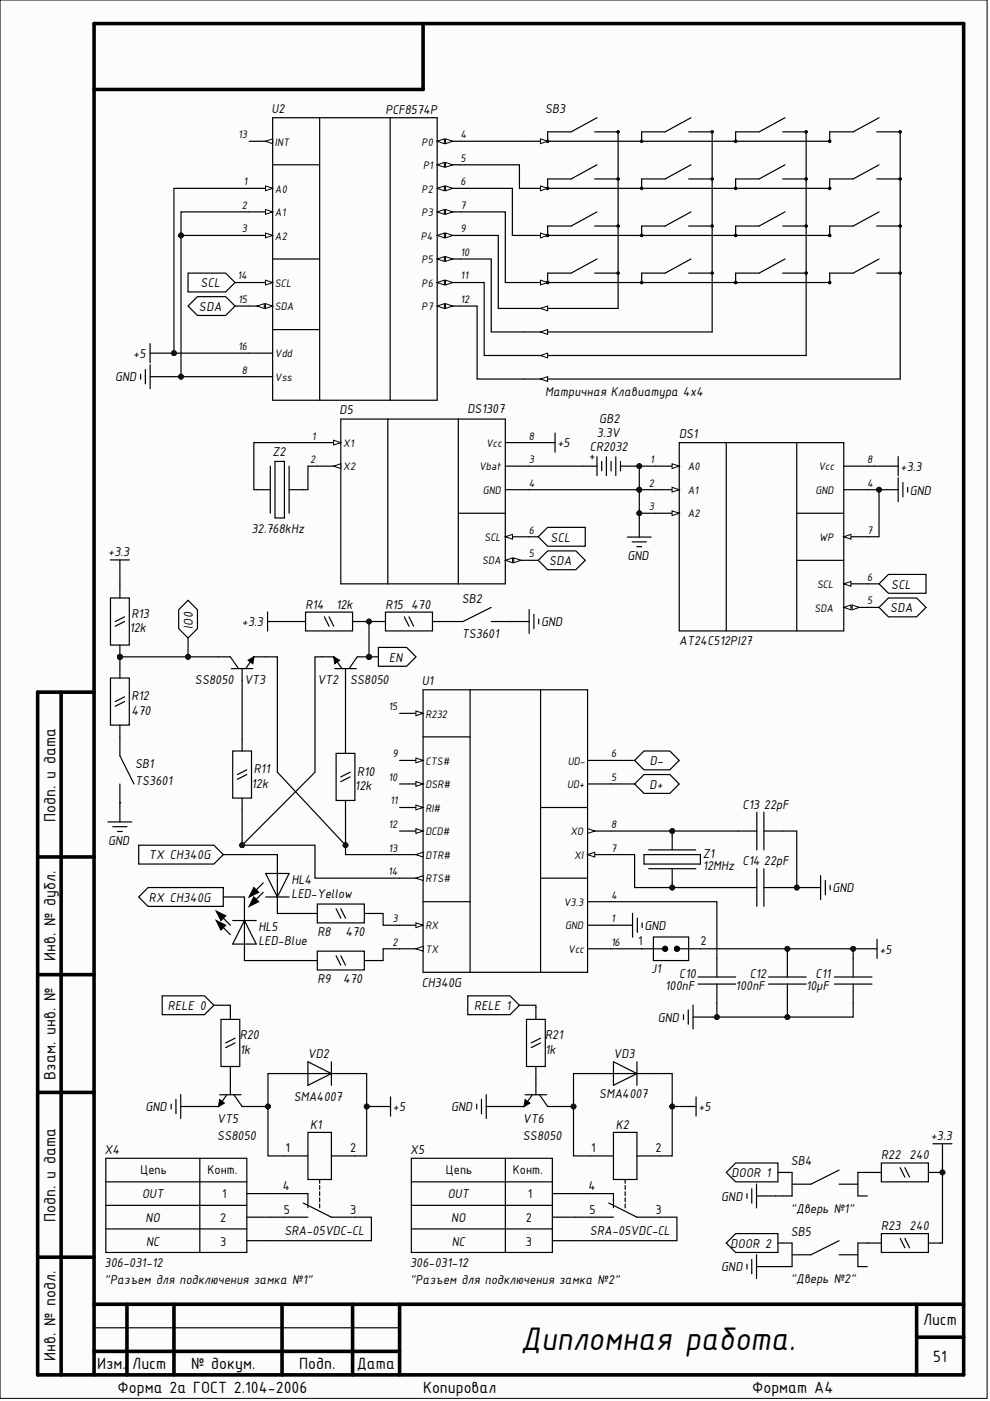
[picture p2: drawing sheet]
<svg xmlns="http://www.w3.org/2000/svg" width="210mm" height="297mm" viewBox="0 0 210 297" stroke-linecap="round" stroke-linejoin="round" font-family="sans-serif">
<path d="M0 0h209.3v296.5h-209.3z" fill-rule="evenodd" fill="#fcfcfc"/>
<path d="M0 0h209.3v296.5h-209.3z" fill="none" stroke="#000" stroke-width=".21"/>
<path d="M0 0h209.3v296.5h-209.3z" fill-rule="evenodd" fill="#fcfcfc"/>
<path d="M0 0h209.3v296.5h-209.3z" fill="none" stroke="#000" stroke-width=".21"/>
<g fill="none" stroke="#000" stroke-width=".76">
<path d="M89.7 5v14h-69.8M13 146.8v144.7M19.9 146.8h-11.9v144.7h196.3v-286.5h-184.4v286.5M8 181.7h11.9M8 206.6h11.9M8 231.6h11.9M8 266.5h11.9M19.9 276.5h184.4M26.9 276.5v15M36.9 276.5v15M59.8 276.5v15M74.8 276.5v15"/>
<path d="M84.7 276.5v15M194.3 276.5v15M19.9 286.5h64.8M194.3 283.5h10"/>
</g>
<path d="M124.6 196.2h5M124.6 191.2h5M124.6 181.2h5M124.6 201.2h5M19.9 281.5h64.8" fill="none" stroke="#000" stroke-width=".25"/>
<path d="M124.6 181.2l1.5-.5v1z" fill="#fbfbfb"/>
<path d="M124.6 181.2l1.5-.5v1z" fill="none" stroke="#000" stroke-width=".21"/>
<path d="M124.6 176.2h5" fill="none" stroke="#000" stroke-width=".25"/>
<path d="M124.6 175.7l1.5 .5-1.5 .5z" fill="#fbfbfb"/>
<path d="M124.6 175.7l1.5 .5-1.5 .5z" fill="none" stroke="#000" stroke-width=".21"/>
<path d="M89.7 146.2h34.9v60h-34.9zM99.7 146.2v60M114.6 146.2v60M124.6 166.2h5M124.6 161.2h5M84.7 201.2h5" fill="none" stroke="#000" stroke-width=".25"/>
<path d="M88.2 201.2l1.5-.5v1z" fill="#fbfbfb"/>
<path d="M88.2 201.2l1.5-.5v1z" fill="none" stroke="#000" stroke-width=".21"/>
<path d="M84.7 196.2h5" fill="none" stroke="#000" stroke-width=".25"/>
<path d="M88.2 195.7l1.5 .5-1.5 .5z" fill="#fbfbfb"/>
<path d="M88.2 195.7l1.5 .5-1.5 .5z" fill="none" stroke="#000" stroke-width=".21"/>
<path d="M84.7 186.2h5" fill="none" stroke="#000" stroke-width=".25"/>
<path d="M88.2 186.2l1.5-.5v1z" fill="#fbfbfb"/>
<path d="M88.2 186.2l1.5-.5v1z" fill="none" stroke="#000" stroke-width=".21"/>
<path d="M84.7 181.2h5" fill="none" stroke="#000" stroke-width=".25"/>
<path d="M88.2 181.2l1.5-.5v1z" fill="#fbfbfb"/>
<path d="M88.2 181.2l1.5-.5v1z" fill="none" stroke="#000" stroke-width=".21"/>
<path d="M84.7 176.2h5" fill="none" stroke="#000" stroke-width=".25"/>
<path d="M88.2 175.7l1.5 .5-1.5 .5z" fill="#fbfbfb"/>
<path d="M88.2 175.7l1.5 .5-1.5 .5z" fill="none" stroke="#000" stroke-width=".21"/>
<path d="M84.7 171.2h5" fill="none" stroke="#000" stroke-width=".25"/>
<path d="M88.2 170.7l1.5 .5-1.5 .5z" fill="#fbfbfb"/>
<path d="M88.2 170.7l1.5 .5-1.5 .5z" fill="none" stroke="#000" stroke-width=".21"/>
<path d="M84.7 166.2h5" fill="none" stroke="#000" stroke-width=".25"/>
<path d="M88.2 165.7l1.5 .5-1.5 .5z" fill="#fbfbfb"/>
<path d="M88.2 165.7l1.5 .5-1.5 .5z" fill="none" stroke="#000" stroke-width=".21"/>
<path d="M84.7 161.2h5" fill="none" stroke="#000" stroke-width=".25"/>
<path d="M88.2 160.7l1.5 .5-1.5 .5z" fill="#fbfbfb"/>
<path d="M88.2 160.7l1.5 .5-1.5 .5z" fill="none" stroke="#000" stroke-width=".21"/>
<path d="M84.7 151.2h5" fill="none" stroke="#000" stroke-width=".25"/>
<path d="M88.2 150.7l1.5 .5-1.5 .5z" fill="#fbfbfb"/>
<path d="M88.2 150.7l1.5 .5-1.5 .5z" fill="none" stroke="#000" stroke-width=".21"/>
<g fill="none" stroke="#000" stroke-width=".25">
<path d="M89.7 156.2h10M114.6 171.2h10M142.5 177.2v3M156.5 176.2h4M160.5 172.2v8M162 176.2h3.9M162 172.2v8M89.7 191.2h10M114.6 186.2h10M136.5 181.2h12v2h-12zM137.5 184.2h10M137.5 180.2h10"/>
<path d="M142.5 184.2v3M169.9 188.2h4.1M174 185.6v5.1M175 186.7v3M176 187.7v1M144.9 215.1v1M145.9 214.1v3.1M146.9 213.1v5.1M146.9 215.6h4.1M148 208.6h8M148 207.1h8M152 203.2v3.9"/>
<path d="M152 208.6v4M176.9 208.6h8M176.9 207.1h8M180.9 203.2v3.9M180.9 208.6v4"/>
</g>
<path d="M136.5 164.2h5.5l2 2-2 2h-5.5l-2-2z" fill-rule="evenodd" fill="#fefefe"/>
<path d="M136.5 164.2h5.5l2 2-2 2h-5.5l-2-2z" fill="none" stroke="#000" stroke-width=".25"/>
<path d="M136.5 159.2h5.5l2 2-2 2h-5.5l-2-2z" fill-rule="evenodd" fill="#fefefe"/>
<path d="M136.5 159.2h5.5l2 2-2 2h-5.5l-2-2zM130.1 196.2h4M134.1 193.6v5.1M135.1 194.6v3.1M136.1 195.7v1M186 199.1v4.1M180.9 201.2h5.1" fill="none" stroke="#000" stroke-width=".25"/>
<circle cx="180.9" cy="201.2" r=".51" fill="#0e0e0e"/>
<circle cx="180.9" cy="201.2" r=".51" fill="none" stroke="#0e0e0e" stroke-width=".21"/>
<g fill="none" stroke="#000" stroke-width=".25">
<path d="M64.8 193.7h2.5M67.3 191.7h9.9v4h-9.9zM71.3 192.7l1 2M72.3 192.7l1 2M77.2 193.7h2.5M156.5 188.2h4M160.5 184.2v8M162 188.2h3.9M162 184.2v8M64.8 203.7h2.5M67.3 201.7h9.9v4h-9.9zM71.3 202.7l1 1.9"/>
<path d="M72.3 202.7l1 1.9M77.2 203.7h2.5M163 208.6h7.9M163 207.1h7.9M166.9 203.2v3.9M166.9 208.6v4"/>
</g>
<path d="M29.4 179.2h16l1.9 2-1.9 2h-16z" fill-rule="evenodd" fill="#fefefe"/>
<path d="M29.4 179.2h16l1.9 2-1.9 2h-16z" fill="none" stroke="#000" stroke-width=".25"/>
<path d="M31.4 188.2h15.9v4h-15.9l-2-2z" fill-rule="evenodd" fill="#fefefe"/>
<g fill="none" stroke="#000" stroke-width=".25">
<path d="M49.3 159.2h4v10h-4zM51.3 156.7v2.5M71.3 159.7h3.9v10h-3.9zM73.3 157.2v2.5M51.3 169.2v2.5M52.3 164.2l-2 1M52.3 163.2l-2 1M73.3 169.7v2.5M74.3 164.7l-2 1M74.3 163.7l-2 1M31.4 188.2h15.9v4h-15.9l-2-2zM45.8 193.2l2 1-1 1z"/>
<path d="M45.8 195.2l2 1-1 1zM47.3 194.7l1.5 1.5M47.3 196.7l1.5 1.5M49.3 195.2h5M51.8 192.2v11M51.8 195.2l2.5 5h-5zM53.8 190.2l1 1-2 1zM53.8 188.2l1 1-2 1zM55.8 189.2l-1.5 1.5M55.8 187.2l-1.5 1.5M56.3 185.2h5l-2.5 5zM56.3 190.2h5"/>
<path d="M58.8 182.2v11"/>
</g>
<path d="M45.8 193.2l2 1-1 1zM45.8 195.2l2 1-1 1zM53.8 190.2l1 1-2 1zM53.8 188.2l1 1-2 1z" fill="#000"/>
<circle cx="78.2" cy="139.3" r=".51" fill="#0e0e0e"/>
<circle cx="78.2" cy="139.3" r=".51" fill="none" stroke="#0e0e0e" stroke-width=".21"/>
<path d="M75.7 139.3h2.5" fill="none" stroke="#000" stroke-width=".25"/>
<circle cx="78.2" cy="139.3" r=".51" fill="#0e0e0e"/>
<circle cx="78.2" cy="139.3" r=".51" fill="none" stroke="#0e0e0e" stroke-width=".21"/>
<path d="M46.3 139.3h2.5l1.8 2.5M56.3 139.3h-2.5l-1.7 2.5M68.3 139.3h2.5l1.7 2.5M75.7 139.3l-1.7 2.5M49.1 141.8h4.5M51.3 141.8v2.5M71 141.8h4.5M73.3 141.8v2.5" fill="none" stroke="#000" stroke-width=".25"/>
<path d="M52.6 140l1.3-.8-.3 1.5zM70.7 139.2l1.3 .8-1 .7z" fill="#000"/>
<path d="M52.6 140l1.3-.8-.3 1.5zM70.7 139.2l1.3 .8-1 .7z" fill="none" stroke="#000" stroke-width=".21"/>
<path d="M80.2 137.3h6l2 2-2 2h-6z" fill-rule="evenodd" fill="#fefefe"/>
<path d="M80.2 137.3h6l2 2-2 2h-6z" fill="none" stroke="#000" stroke-width=".25"/>
<path d="M39.9 127.3l2 2v4l-2 2-2-2v-4z" fill-rule="evenodd" fill="#fefefe"/>
<path d="M23.4 118.7h4M25.4 118.7v5.1M39.9 127.3l2 2v4l-2 2-2-2v-4z" fill="none" stroke="#000" stroke-width=".25"/>
<circle cx="25.4" cy="139.3" r=".51" fill="#0e0e0e"/>
<circle cx="25.4" cy="139.3" r=".51" fill="none" stroke="#0e0e0e" stroke-width=".21"/>
<path d="M25.4 136.8v2.5" fill="none" stroke="#000" stroke-width=".25"/>
<circle cx="25.4" cy="139.3" r=".51" fill="#0e0e0e"/>
<circle cx="25.4" cy="139.3" r=".51" fill="none" stroke="#0e0e0e" stroke-width=".21"/>
<g fill="none" stroke="#000" stroke-width=".25">
<path d="M23.4 126.8h4v10h-4zM25.4 124.3v2.5M26.4 131.8l-2 1M26.4 130.8l-2 1M56.7 129.7v4.1M56.7 131.8h5.1M62.3 131.8h2.5M64.8 129.8h10v4h-10zM68.8 130.8l1 2M69.8 130.8l1 2M74.8 131.8h2.4M79.2 131.8h2.5"/>
<path d="M81.7 129.8h10v4h-10zM85.7 130.8l1 2M86.7 130.8l1 2M104.2 128.8l-6 3h-6.5M104.2 131.8h8M112.2 129.2v5.1M113.2 130.3v3M114.2 131.3v1M23.4 143.8h4v9.9h-4zM25.4 141.3v2.5M25.4 153.7v6.5l3 6M26.4 147.7l-2 1"/>
<path d="M26.4 148.7l-2 1M22.9 174.3h5M23.9 175.3h3M24.9 176.3h1M25.4 166.2v8.1M138.5 198.7h7.5v5h-7.5zM46.8 216.1h4v10h-4zM48.8 213.6v2.5M136 201.2h5M143.5 201.2h5M46.6 232.1h4.5M48.1 232.1l-1.7 2.5h-2.5"/>
<path d="M48.8 226.1v2.5M48.8 229.6v2.5M49.6 232.1l1.7 2.5h2.5M49.8 220.1l-2 1M49.8 221.1l-2 1M22.4 245.6h29.9v19.9h-29.9zM22.4 250.6h29.9M22.4 255.6h29.9M42.4 245.6v19.9M52.3 253.1h5M52.3 258.1h5M60.3 245.1h5"/>
<path d="M60.3 253.1h5v3M60.3 258.1h5M64.3 255.1l6 3h5M65.3 240.1h5v10h-5zM67.8 250.1v.8M67.8 251.4v.8M67.8 252.7v.8M67.8 254v.8M67.8 255.3v.8M70.3 245.1h5M22.4 260.6h29.9M52.3 263.1h5"/>
</g>
<g fill="none" stroke="#000" stroke-width=".76">
<circle cx="141" cy="201.2" r=".25"/>
<circle cx="143.5" cy="201.2" r=".25"/>
</g>
<path d="M46.6 233.1l1 .8-1.3 .7z" fill="#000"/>
<path d="M46.6 233.1l1 .8-1.3 .7z" fill="none" stroke="#000" stroke-width=".21"/>
<path d="M34.4 211.1h9l2 2-2 2h-9z" fill-rule="evenodd" fill="#fefefe"/>
<path d="M34.4 211.1h9l2 2-2 2h-9zM36.3 234.1v1M37.3 233.1v3M38.3 232.1v5M38.3 234.6h4.1M77.7 234.6h5.1M82.8 232.6v4" fill="none" stroke="#000" stroke-width=".25"/>
<circle cx="77.7" cy="234.6" r=".51" fill="#0e0e0e"/>
<circle cx="77.7" cy="234.6" r=".51" fill="none" stroke="#0e0e0e" stroke-width=".21"/>
<g fill="none" stroke="#000" stroke-width=".25">
<path d="M111.6 216.1h4v10h-4zM113.6 213.6v2.5M62.3 227.6h11M65.3 225.1l5 2.5-5 2.5zM70.3 225.1v5M111.3 232.1h4.6M112.9 232.1l-1.8 2.5h-2.5M113.6 226.1v2.5M113.6 229.6v2.5M114.4 232.1l1.7 2.5h2.5M114.6 220.1l-2 1M114.6 221.1l-2 1"/>
<path d="M87.2 245.6h29.9v19.9h-29.9zM87.2 250.6h29.9M87.2 255.6h29.9M107.1 245.6v19.9M117.1 253.1h5M117.1 258.1h5M125.1 245.1h5M125.1 253.1h5v3M125.1 258.1h5M129.1 255.1l5.9 3h5M130.1 240.1h4.9v10h-4.9zM132.6 250.1v.8"/>
<path d="M132.6 251.4v.8M132.6 252.7v.8M132.6 254v.8M132.6 255.3v.8M135 245.1h5M87.2 260.6h29.9M117.1 263.1h5"/>
</g>
<path d="M111.3 233.1l1.1 .8-1.3 .7z" fill="#000"/>
<path d="M111.3 233.1l1.1 .8-1.3 .7z" fill="none" stroke="#000" stroke-width=".21"/>
<path d="M99.2 211.1h8.9l2 2-2 2h-8.9z" fill-rule="evenodd" fill="#fefefe"/>
<path d="M99.2 211.1h8.9l2 2-2 2h-8.9zM101.1 234.1v1M102.1 233.1v3M103.1 232.1v5M103.1 234.6h4M142.5 234.6h5.1M147.6 232.6v4" fill="none" stroke="#000" stroke-width=".25"/>
<circle cx="142.5" cy="234.6" r=".51" fill="#0e0e0e"/>
<circle cx="142.5" cy="234.6" r=".51" fill="none" stroke="#0e0e0e" stroke-width=".21"/>
<g fill="none" stroke="#000" stroke-width=".25">
<path d="M127.1 227.6h10.9M130.1 225.1l4.9 2.5-4.9 2.5zM135 225.1v5M158.4 268v1.1M159.4 267v3.1M160.4 268.5h4M160.4 266v5.1M165.9 263.5h2v5h-2M177.9 263.1l-6 2.9h-4M177.9 266h4M183.9 263.5h-2v5h2M184.4 263.5h2.5"/>
<path d="M186.9 261.6h9.9v3.9h-9.9zM190.9 262.6l.9 2M191.8 262.6l1.1 2M196.8 263.5h2.5"/>
</g>
<path d="M156 261.6h8.9v3.9h-8.9l-2-2z" fill-rule="evenodd" fill="#fefefe"/>
<g fill="none" stroke="#000" stroke-width=".25">
<path d="M158.4 253.1v1M159.4 252v3.1M160.4 253.6h4M160.4 251v5.1M165.9 248.6h2v5h-2M177.9 248.1l-6 3h-4M177.9 251.1h4M183.9 248.6h-2v5h2M184.4 248.6h2.5M186.9 246.6h9.9v4h-9.9zM190.9 247.6l.9 2M191.8 247.6l1.1 2"/>
<path d="M196.8 248.6h2.5M197.8 242.5h4M199.8 242.5v5.1M156 261.6h8.9v3.9h-8.9l-2-2z"/>
</g>
<path d="M156 246.6h8.9v4h-8.9l-2-2z" fill-rule="evenodd" fill="#fefefe"/>
<g fill="none" stroke="#000" stroke-width=".25">
<path d="M126.1 28h5v37.4h-15M126.1 37.9h5M126.6 25l-5.5 3h-5v2M126.6 34.9l-5.5 3h-5v2h59.8v-2h5l5.5-3M146 28h5v42.4h-34.9M146 37.9h5M146.5 25l-5.5 3h-5v2M146.5 34.9l-5.5 3h-5v2M165.9 28h5v47.4h-54.8M165.9 37.9h5M166.4 25l-5.4 3h-5v2M166.4 34.9l-5.4 3h-5v2"/>
<path d="M185.9 28h5v52.4h-74.8M185.9 37.9h5M186.4 25l-5.5 3h-5v2h-64.8M126.1 47.9h5M126.1 57.9h5M126.6 44.9l-5.5 3h-5v2h59.8v-2h5l5.5-3M126.6 54.9l-5.5 3h-5v2h59.8v-2h5l5.5-3M146 47.9h5M146 57.9h5M146.5 44.9l-5.5 3h-5v2M146.5 54.9l-5.5 3h-5v2M165.9 47.9h5"/>
<path d="M165.9 57.9h5M166.4 44.9l-5.4 3h-5v2M166.4 54.9l-5.4 3h-5v2M185.9 47.9h5M185.9 57.9h5M156 246.6h8.9v4h-8.9l-2-2z"/>
<circle cx="116.1" cy="39.9" r=".25"/>
<circle cx="116.1" cy="30" r=".25"/>
<circle cx="131.1" cy="37.9" r=".25"/>
<circle cx="131.1" cy="28" r=".25"/>
<circle cx="136" cy="39.9" r=".25"/>
<circle cx="136" cy="30" r=".25"/>
<circle cx="151" cy="37.9" r=".25"/>
<circle cx="151" cy="28" r=".25"/>
<circle cx="156" cy="39.9" r=".25"/>
<circle cx="156" cy="30" r=".25"/>
<circle cx="170.9" cy="37.9" r=".25"/>
<circle cx="170.9" cy="28" r=".25"/>
<circle cx="175.9" cy="30" r=".25"/>
<circle cx="175.9" cy="39.9" r=".25"/>
<circle cx="190.9" cy="37.9" r=".25"/>
<circle cx="190.9" cy="28" r=".25"/>
<circle cx="116.1" cy="49.9" r=".25"/>
<circle cx="116.1" cy="59.9" r=".25"/>
<circle cx="131.1" cy="47.9" r=".25"/>
<circle cx="131.1" cy="57.9" r=".25"/>
<circle cx="136" cy="49.9" r=".25"/>
<circle cx="136" cy="59.9" r=".25"/>
<circle cx="151" cy="57.9" r=".25"/>
<circle cx="151" cy="47.9" r=".25"/>
<circle cx="156" cy="49.9" r=".25"/>
<circle cx="156" cy="59.9" r=".25"/>
<circle cx="170.9" cy="47.9" r=".25"/>
<circle cx="170.9" cy="57.9" r=".25"/>
<circle cx="175.9" cy="49.9" r=".25"/>
<circle cx="175.9" cy="59.9" r=".25"/>
<circle cx="190.9" cy="57.9" r=".25"/>
<circle cx="190.9" cy="47.9" r=".25"/>
</g>
<g fill="#000">
<circle cx="116.1" cy="39.9" r=".25"/>
<circle cx="116.1" cy="30" r=".25"/>
<circle cx="131.1" cy="37.9" r=".25"/>
<circle cx="131.1" cy="28" r=".25"/>
<circle cx="136" cy="39.9" r=".25"/>
<circle cx="136" cy="30" r=".25"/>
<circle cx="151" cy="37.9" r=".25"/>
<circle cx="151" cy="28" r=".25"/>
<circle cx="156" cy="39.9" r=".25"/>
<circle cx="156" cy="30" r=".25"/>
<circle cx="170.9" cy="37.9" r=".25"/>
<circle cx="170.9" cy="28" r=".25"/>
<circle cx="175.9" cy="30" r=".25"/>
<circle cx="175.9" cy="39.9" r=".25"/>
<circle cx="190.9" cy="37.9" r=".25"/>
<circle cx="190.9" cy="28" r=".25"/>
<circle cx="116.1" cy="49.9" r=".25"/>
<circle cx="116.1" cy="59.9" r=".25"/>
<circle cx="131.1" cy="47.9" r=".25"/>
<circle cx="131.1" cy="57.9" r=".25"/>
<circle cx="136" cy="49.9" r=".25"/>
<circle cx="136" cy="59.9" r=".25"/>
<circle cx="151" cy="57.9" r=".25"/>
<circle cx="151" cy="47.9" r=".25"/>
<circle cx="156" cy="49.9" r=".25"/>
<circle cx="156" cy="59.9" r=".25"/>
<circle cx="170.9" cy="47.9" r=".25"/>
<circle cx="170.9" cy="57.9" r=".25"/>
<circle cx="175.9" cy="49.9" r=".25"/>
<circle cx="175.9" cy="59.9" r=".25"/>
<circle cx="190.9" cy="57.9" r=".25"/>
<circle cx="190.9" cy="47.9" r=".25"/>
</g>
<path d="M114.6 29.4l1.5 .6-1.5 .5z" fill="#fbfbfb"/>
<path d="M114.6 29.4l1.5 .6-1.5 .5z" fill="none" stroke="#000" stroke-width=".21"/>
<path d="M111.1 39.9h5" fill="none" stroke="#000" stroke-width=".25"/>
<path d="M114.6 39.4l1.5 .5-1.5 .5z" fill="#fbfbfb"/>
<path d="M114.6 39.4l1.5 .5-1.5 .5z" fill="none" stroke="#000" stroke-width=".21"/>
<path d="M111.1 49.9h5" fill="none" stroke="#000" stroke-width=".25"/>
<path d="M114.6 49.4l1.5 .5-1.5 .5z" fill="#fbfbfb"/>
<path d="M114.6 49.4l1.5 .5-1.5 .5z" fill="none" stroke="#000" stroke-width=".21"/>
<path d="M111.1 59.9h5" fill="none" stroke="#000" stroke-width=".25"/>
<path d="M114.6 59.4l1.5 .5-1.5 .5z" fill="#fbfbfb"/>
<path d="M114.6 59.4l1.5 .5-1.5 .5z" fill="none" stroke="#000" stroke-width=".21"/>
<path d="M111.1 65.4h5" fill="none" stroke="#000" stroke-width=".25"/>
<path d="M114.6 65.4l1.5-.5v1z" fill="#fbfbfb"/>
<path d="M114.6 65.4l1.5-.5v1z" fill="none" stroke="#000" stroke-width=".21"/>
<path d="M111.1 70.4h5" fill="none" stroke="#000" stroke-width=".25"/>
<path d="M114.6 70.4l1.5-.5v1z" fill="#fbfbfb"/>
<path d="M114.6 70.4l1.5-.5v1z" fill="none" stroke="#000" stroke-width=".21"/>
<path d="M111.1 75.4h5" fill="none" stroke="#000" stroke-width=".25"/>
<path d="M114.6 75.4l1.5-.5v1z" fill="#fbfbfb"/>
<path d="M114.6 75.4l1.5-.5v1z" fill="none" stroke="#000" stroke-width=".21"/>
<path d="M111.1 80.4h5" fill="none" stroke="#000" stroke-width=".25"/>
<path d="M114.6 80.4l1.5-.5v1z" fill="#fbfbfb"/>
<path d="M114.6 80.4l1.5-.5v1z" fill="none" stroke="#000" stroke-width=".21"/>
<path d="M39.9 57.9h7.9l2 2-2 2h-7.9z" fill-rule="evenodd" fill="#fefefe"/>
<path d="M39.9 57.9h7.9l2 2-2 2h-7.9z" fill="none" stroke="#000" stroke-width=".25"/>
<path d="M41.9 62.9h5.9l2 2-2 2h-5.9l-2-2z" fill-rule="evenodd" fill="#fefefe"/>
<path d="M29.8 79.4v1M30.8 78.3v3.1M31.8 72.8v4.1M31.8 74.9h5.1M31.8 77.3v5.1M31.8 79.9h4.1M41.9 62.9h5.9l2 2-2 2h-5.9l-2-2z" fill="none" stroke="#000" stroke-width=".25"/>
<circle cx="36.9" cy="74.9" r=".51" fill="#0e0e0e"/>
<circle cx="36.9" cy="74.9" r=".51" fill="none" stroke="#0e0e0e" stroke-width=".21"/>
<path d="M52.8 30h5" fill="none" stroke="#000" stroke-width=".25"/>
<path d="M56.3 30l1.5-.6v1.1z" fill="#fbfbfb"/>
<path d="M56.3 30l1.5-.6v1.1z" fill="none" stroke="#000" stroke-width=".21"/>
<path d="M52.8 39.9h5" fill="none" stroke="#000" stroke-width=".25"/>
<path d="M56.3 39.4l1.5 .5-1.5 .5z" fill="#fbfbfb"/>
<path d="M56.3 39.4l1.5 .5-1.5 .5z" fill="none" stroke="#000" stroke-width=".21"/>
<path d="M52.8 44.9h5" fill="none" stroke="#000" stroke-width=".25"/>
<path d="M56.3 44.4l1.5 .5-1.5 .5z" fill="#fbfbfb"/>
<path d="M56.3 44.4l1.5 .5-1.5 .5z" fill="none" stroke="#000" stroke-width=".21"/>
<path d="M52.8 49.9h5" fill="none" stroke="#000" stroke-width=".25"/>
<path d="M56.3 49.4l1.5 .5-1.5 .5z" fill="#fbfbfb"/>
<path d="M56.3 49.4l1.5 .5-1.5 .5z" fill="none" stroke="#000" stroke-width=".21"/>
<path d="M52.8 59.9h5" fill="none" stroke="#000" stroke-width=".25"/>
<path d="M56.3 59.4l1.5 .5-1.5 .5z" fill="#fbfbfb"/>
<path d="M56.3 59.4l1.5 .5-1.5 .5z" fill="none" stroke="#000" stroke-width=".21"/>
<path d="M52.8 64.9h5" fill="none" stroke="#000" stroke-width=".25"/>
<path d="M56.3 64.4l1.5 .5-1.5 .5z" fill="#fbfbfb"/>
<path d="M56.3 64.4l1.5 .5-1.5 .5z" fill="none" stroke="#000" stroke-width=".21"/>
<path d="M54.5 64.9l1.5-.5v1z" fill="#fbfbfb"/>
<path d="M54.5 64.9l1.5-.5v1z" fill="none" stroke="#000" stroke-width=".21"/>
<path d="M57.8 25h34.9v59.9h-34.9zM57.8 34.9h10M67.8 25v59.9M82.7 25v59.9M92.7 30h5M57.8 54.9h10M52.8 74.9h5M52.8 79.9h5M57.8 69.9h10" fill="none" stroke="#000" stroke-width=".25"/>
<path d="M92.7 30l1.5-.6v1.1z" fill="#fbfbfb"/>
<path d="M92.7 30l1.5-.6v1.1z" fill="none" stroke="#000" stroke-width=".21"/>
<path d="M94.5 29.4l1.5 .6-1.5 .5z" fill="#fbfbfb"/>
<path d="M94.5 29.4l1.5 .6-1.5 .5z" fill="none" stroke="#000" stroke-width=".21"/>
<path d="M92.7 39.9h5" fill="none" stroke="#000" stroke-width=".25"/>
<path d="M92.7 39.9l1.5-.5v1z" fill="#fbfbfb"/>
<path d="M92.7 39.9l1.5-.5v1z" fill="none" stroke="#000" stroke-width=".21"/>
<path d="M94.5 39.4l1.5 .5-1.5 .5z" fill="#fbfbfb"/>
<path d="M94.5 39.4l1.5 .5-1.5 .5z" fill="none" stroke="#000" stroke-width=".21"/>
<path d="M92.7 44.9h5" fill="none" stroke="#000" stroke-width=".25"/>
<path d="M92.7 44.9l1.5-.5v1z" fill="#fbfbfb"/>
<path d="M92.7 44.9l1.5-.5v1z" fill="none" stroke="#000" stroke-width=".21"/>
<path d="M94.5 44.4l1.5 .5-1.5 .5z" fill="#fbfbfb"/>
<path d="M94.5 44.4l1.5 .5-1.5 .5z" fill="none" stroke="#000" stroke-width=".21"/>
<path d="M92.7 49.9h5" fill="none" stroke="#000" stroke-width=".25"/>
<path d="M92.7 49.9l1.5-.5v1z" fill="#fbfbfb"/>
<path d="M92.7 49.9l1.5-.5v1z" fill="none" stroke="#000" stroke-width=".21"/>
<path d="M94.5 49.4l1.5 .5-1.5 .5z" fill="#fbfbfb"/>
<path d="M94.5 49.4l1.5 .5-1.5 .5z" fill="none" stroke="#000" stroke-width=".21"/>
<path d="M92.7 54.9h5" fill="none" stroke="#000" stroke-width=".25"/>
<path d="M92.7 54.9l1.5-.5v1z" fill="#fbfbfb"/>
<path d="M92.7 54.9l1.5-.5v1z" fill="none" stroke="#000" stroke-width=".21"/>
<path d="M94.5 54.4l1.5 .5-1.5 .5z" fill="#fbfbfb"/>
<path d="M94.5 54.4l1.5 .5-1.5 .5z" fill="none" stroke="#000" stroke-width=".21"/>
<path d="M92.7 59.9h5" fill="none" stroke="#000" stroke-width=".25"/>
<path d="M92.7 59.9l1.5-.5v1z" fill="#fbfbfb"/>
<path d="M92.7 59.9l1.5-.5v1z" fill="none" stroke="#000" stroke-width=".21"/>
<path d="M94.5 59.4l1.5 .5-1.5 .5z" fill="#fbfbfb"/>
<path d="M94.5 59.4l1.5 .5-1.5 .5z" fill="none" stroke="#000" stroke-width=".21"/>
<path d="M92.7 64.9h5" fill="none" stroke="#000" stroke-width=".25"/>
<path d="M92.7 64.9l1.5-.5v1z" fill="#fbfbfb"/>
<path d="M92.7 64.9l1.5-.5v1z" fill="none" stroke="#000" stroke-width=".21"/>
<path d="M94.5 64.4l1.5 .5-1.5 .5z" fill="#fbfbfb"/>
<path d="M94.5 64.4l1.5 .5-1.5 .5z" fill="none" stroke="#000" stroke-width=".21"/>
<path d="M92.7 34.9h5" fill="none" stroke="#000" stroke-width=".25"/>
<path d="M92.7 34.9l1.5-.5v1.1z" fill="#fbfbfb"/>
<path d="M92.7 34.9l1.5-.5v1.1z" fill="none" stroke="#000" stroke-width=".21"/>
<path d="M94.5 34.4l1.5 .5-1.5 .6z" fill="#fbfbfb"/>
<path d="M94.5 34.4l1.5 .5-1.5 .6z" fill="none" stroke="#000" stroke-width=".21"/>
<path d="M57.3 98.8v10M58.3 97.8h2v12h-2zM61.3 98.8v10M107.1 93.8h5M107.1 98.8h5M54.3 103.8h3M61.3 103.8h3M107.1 103.8h5M107.1 113.8h5" fill="none" stroke="#000" stroke-width=".25"/>
<path d="M107.1 113.8l1.6-.5v1z" fill="#fbfbfb"/>
<path d="M107.1 113.8l1.6-.5v1z" fill="none" stroke="#000" stroke-width=".21"/>
<path d="M107.1 118.8h5" fill="none" stroke="#000" stroke-width=".25"/>
<path d="M107.1 118.8l1.6-.5v1z" fill="#fbfbfb"/>
<path d="M107.1 118.8l1.6-.5v1z" fill="none" stroke="#000" stroke-width=".21"/>
<path d="M108.9 118.3l1.5 .5-1.5 .5z" fill="#fbfbfb"/>
<path d="M108.9 118.3l1.5 .5-1.5 .5z" fill="none" stroke="#000" stroke-width=".21"/>
<path d="M67.3 93.8h5M72.3 88.9h34.8v34.9h-34.8zM82.2 88.9v34.9M97.2 88.9v34.9" fill="none" stroke="#000" stroke-width=".25"/>
<path d="M70.7 93.3l1.6 .5-1.6 .5z" fill="#fbfbfb"/>
<path d="M70.7 93.3l1.6 .5-1.6 .5z" fill="none" stroke="#000" stroke-width=".21"/>
<path d="M67.3 98.8h5" fill="none" stroke="#000" stroke-width=".25"/>
<path d="M70.7 98.8l1.6-.5v1z" fill="#fbfbfb"/>
<path d="M70.7 98.8l1.6-.5v1z" fill="none" stroke="#000" stroke-width=".21"/>
<g fill="none" stroke="#000" stroke-width=".25">
<path d="M123.6 98.8h3M126.6 96.8v4M127.6 97.8v2M128.6 96.8v4M129.6 97.8v2M130.6 96.8v4M131.6 97.8v2M131.6 98.8h2.9M178.9 98.8h5M97.2 108.8h9.9M133 113.9h5.1M134 114.9h3.1"/>
<path d="M135 115.9h1.1M135.5 109.8v4.1M178.9 103.8h5M178.9 113.8h5"/>
</g>
<path d="M178.9 113.8l1.5-.5v1z" fill="#fbfbfb"/>
<path d="M178.9 113.8l1.5-.5v1z" fill="none" stroke="#000" stroke-width=".21"/>
<path d="M178.9 123.8h5" fill="none" stroke="#000" stroke-width=".25"/>
<path d="M178.9 123.8l1.5-.5v1z" fill="#fbfbfb"/>
<path d="M178.9 123.8l1.5-.5v1z" fill="none" stroke="#000" stroke-width=".21"/>
<path d="M178.9 128.8h5" fill="none" stroke="#000" stroke-width=".25"/>
<path d="M178.9 128.8l1.5-.5v1z" fill="#fbfbfb"/>
<path d="M178.9 128.8l1.5-.5v1z" fill="none" stroke="#000" stroke-width=".21"/>
<path d="M180.7 128.3l1.5 .5-1.5 .5z" fill="#fbfbfb"/>
<path d="M180.7 128.3l1.5 .5-1.5 .5z" fill="none" stroke="#000" stroke-width=".21"/>
<path d="M139 98.8h5" fill="none" stroke="#000" stroke-width=".25"/>
<path d="M142.5 98.3l1.5 .5-1.5 .5z" fill="#fbfbfb"/>
<path d="M142.5 98.3l1.5 .5-1.5 .5z" fill="none" stroke="#000" stroke-width=".21"/>
<path d="M139 103.8h5" fill="none" stroke="#000" stroke-width=".25"/>
<path d="M142.5 103.3l1.5 .5-1.5 .5z" fill="#fbfbfb"/>
<path d="M142.5 103.3l1.5 .5-1.5 .5z" fill="none" stroke="#000" stroke-width=".21"/>
<path d="M139 108.8h5" fill="none" stroke="#000" stroke-width=".25"/>
<path d="M142.5 108.3l1.5 .5-1.5 .5z" fill="#fbfbfb"/>
<path d="M142.5 108.3l1.5 .5-1.5 .5z" fill="none" stroke="#000" stroke-width=".21"/>
<path d="M144 93.8h34.9v40h-34.9zM154 93.8v40M168.9 93.8v40M185.4 98.8h5M190.4 96.8v4.1M168.9 108.8h10M168.9 118.8h10M186.4 103.8h4M190.4 101.3v5.1M191.4 102.3v3.1M192.5 103.3v1" fill="none" stroke="#000" stroke-width=".25"/>
<path d="M116.1 111.8h8v4h-8l-2-2z" fill-rule="evenodd" fill="#fefefe"/>
<path d="M116.1 111.8h8v4h-8l-2-2z" fill="none" stroke="#000" stroke-width=".25"/>
<path d="M116.1 116.8h6l2 2-2 2h-6l-2-2z" fill-rule="evenodd" fill="#fefefe"/>
<path d="M116.1 116.8h6l2 2-2 2h-6l-2-2z" fill="none" stroke="#000" stroke-width=".25"/>
<path d="M188.4 121.8h7.9v4h-7.9l-2-2z" fill-rule="evenodd" fill="#fefefe"/>
<path d="M188.4 121.8h7.9v4h-7.9l-2-2z" fill="none" stroke="#000" stroke-width=".25"/>
<path d="M188.4 126.8h5.9l2 2-2 2h-5.9l-2-2z" fill-rule="evenodd" fill="#fefefe"/>
<path d="M112.1 93.8h5.6M117.7 91.8v4.1M25.4 139.3h20.9M188.4 126.8h5.9l2 2-2 2h-5.9l-2-2z" fill="none" stroke="#000" stroke-width=".25"/>
<circle cx="39.9" cy="139.3" r=".51" fill="#0e0e0e"/>
<circle cx="39.9" cy="139.3" r=".51" fill="none" stroke="#0e0e0e" stroke-width=".21"/>
<circle cx="25.4" cy="139.3" r=".51" fill="#0e0e0e"/>
<circle cx="25.4" cy="139.3" r=".51" fill="none" stroke="#0e0e0e" stroke-width=".21"/>
<path d="M35.9 79.9h16.9" fill="none" stroke="#000" stroke-width=".25"/>
<circle cx="38.4" cy="79.9" r=".51" fill="#0e0e0e"/>
<circle cx="38.4" cy="79.9" r=".51" fill="none" stroke="#0e0e0e" stroke-width=".21"/>
<path d="M52.8 39.9h-15.9v35h15.9" fill="none" stroke="#000" stroke-width=".25"/>
<circle cx="36.9" cy="74.9" r=".51" fill="#0e0e0e"/>
<circle cx="36.9" cy="74.9" r=".51" fill="none" stroke="#0e0e0e" stroke-width=".21"/>
<path d="M52.8 44.9h-14.4v5h14.4" fill="none" stroke="#000" stroke-width=".25"/>
<circle cx="38.4" cy="49.9" r=".51" fill="#0e0e0e"/>
<circle cx="38.4" cy="49.9" r=".51" fill="none" stroke="#0e0e0e" stroke-width=".21"/>
<path d="M49.8 59.9h3M49.8 64.9h3M51.3 179.2h15.5v7h17.9M47.3 190.2h4.5v2M47.3 181.2h11.5v1M45.4 213.1h3.4v.5M42.4 234.6h1.5" fill="none" stroke="#000" stroke-width=".25"/>
<circle cx="51.3" cy="179.2" r=".51" fill="#0e0e0e"/>
<circle cx="51.3" cy="179.2" r=".51" fill="none" stroke="#0e0e0e" stroke-width=".21"/>
<path d="M68.3 139.3h-1.5v24.4l-15.5 15.5v-7.5" fill="none" stroke="#000" stroke-width=".25"/>
<circle cx="51.3" cy="179.2" r=".51" fill="#0e0e0e"/>
<circle cx="51.3" cy="179.2" r=".51" fill="none" stroke="#0e0e0e" stroke-width=".21"/>
<path d="M67.3 93.8h-13.5v10h.5M51.8 203.2v.5h13M62.3 227.6h-5.5v7h-3" fill="none" stroke="#000" stroke-width=".25"/>
<circle cx="56.8" cy="234.6" r=".51" fill="#0e0e0e"/>
<circle cx="56.8" cy="234.6" r=".51" fill="none" stroke="#0e0e0e" stroke-width=".21"/>
<path d="M56.3 139.3h2.5v24.4l14.5 15.5v-7" fill="none" stroke="#000" stroke-width=".25"/>
<circle cx="73.3" cy="179.2" r=".51" fill="#0e0e0e"/>
<circle cx="73.3" cy="179.2" r=".51" fill="none" stroke="#0e0e0e" stroke-width=".21"/>
<path d="M56.8 234.6v10.5h3.5" fill="none" stroke="#000" stroke-width=".25"/>
<circle cx="56.8" cy="234.6" r=".51" fill="#0e0e0e"/>
<circle cx="56.8" cy="234.6" r=".51" fill="none" stroke="#0e0e0e" stroke-width=".21"/>
<path d="M67.3 98.8h-2v5h-1M61.8 131.8h.5M58.8 193.2v.5h6M73.3 227.6h4.4v17.5h-2.4M57.3 258.1h3M57.3 253.1h3M75.3 258.1h3.4v5h-21.4" fill="none" stroke="#000" stroke-width=".25"/>
<circle cx="77.7" cy="234.6" r=".51" fill="#0e0e0e"/>
<circle cx="77.7" cy="234.6" r=".51" fill="none" stroke="#0e0e0e" stroke-width=".21"/>
<path d="M73.3 179.2v2h11.4" fill="none" stroke="#000" stroke-width=".25"/>
<circle cx="73.3" cy="179.2" r=".51" fill="#0e0e0e"/>
<circle cx="73.3" cy="179.2" r=".51" fill="none" stroke="#0e0e0e" stroke-width=".21"/>
<path d="M77.2 131.8h2" fill="none" stroke="#000" stroke-width=".25"/>
<circle cx="78.2" cy="131.8" r=".51" fill="#0e0e0e"/>
<circle cx="78.2" cy="131.8" r=".51" fill="none" stroke="#0e0e0e" stroke-width=".21"/>
<path d="M78.2 131.8v7.5" fill="none" stroke="#000" stroke-width=".25"/>
<circle cx="78.2" cy="139.3" r=".51" fill="#0e0e0e"/>
<circle cx="78.2" cy="139.3" r=".51" fill="none" stroke="#0e0e0e" stroke-width=".21"/>
<circle cx="78.2" cy="131.8" r=".51" fill="#0e0e0e"/>
<circle cx="78.2" cy="131.8" r=".51" fill="none" stroke="#0e0e0e" stroke-width=".21"/>
<path d="M78.2 139.3h2" fill="none" stroke="#000" stroke-width=".25"/>
<circle cx="78.2" cy="139.3" r=".51" fill="#0e0e0e"/>
<circle cx="78.2" cy="139.3" r=".51" fill="none" stroke="#0e0e0e" stroke-width=".21"/>
<g fill="none" stroke="#000" stroke-width=".25">
<path d="M97.7 39.9h10.9v10h2.5M97.7 34.9h12.4v5h1M97.7 30h13.4M97.7 59.9h5v15.5h8.4M97.7 54.9h6.5v15.5h6.9M97.7 49.9h7.9v15.5h5.5M97.7 44.9h9.4v15h4M97.7 64.9h3.5v15.5h9.9M112.1 118.8h2M112.1 113.8h2M112.1 103.8h26.9M108.1 131.8h.1"/>
<path d="M79.7 193.7h1.5v2.5h3.5M84.7 201.2h-3.5v2.5h-1.5M110.1 213.1h3.5v.5M107.1 234.6h1.5"/>
</g>
<circle cx="135.5" cy="103.8" r=".51" fill="#0e0e0e"/>
<circle cx="135.5" cy="103.8" r=".51" fill="none" stroke="#0e0e0e" stroke-width=".21"/>
<path d="M112.1 98.8h11.5M127.1 227.6h-5.5v7h-3" fill="none" stroke="#000" stroke-width=".25"/>
<circle cx="121.6" cy="234.6" r=".51" fill="#0e0e0e"/>
<circle cx="121.6" cy="234.6" r=".51" fill="none" stroke="#0e0e0e" stroke-width=".21"/>
<path d="M121.6 234.6v10.5h3.5" fill="none" stroke="#000" stroke-width=".25"/>
<circle cx="121.6" cy="234.6" r=".51" fill="#0e0e0e"/>
<circle cx="121.6" cy="234.6" r=".51" fill="none" stroke="#0e0e0e" stroke-width=".21"/>
<path d="M129.6 196.2h.5M129.6 191.2h22.4v12M129.6 181.2h4.9v7h22M129.6 201.2h6.4M122.1 258.1h3M122.1 253.1h3M140 258.1h3.5v5h-21.4" fill="none" stroke="#000" stroke-width=".25"/>
<circle cx="142.5" cy="188.2" r=".51" fill="#0e0e0e"/>
<circle cx="142.5" cy="188.2" r=".51" fill="none" stroke="#0e0e0e" stroke-width=".21"/>
<path d="M129.6 176.2h26.9" fill="none" stroke="#000" stroke-width=".25"/>
<circle cx="142.5" cy="176.2" r=".51" fill="#0e0e0e"/>
<circle cx="142.5" cy="176.2" r=".51" fill="none" stroke="#0e0e0e" stroke-width=".21"/>
<path d="M134.5 98.8h4.5M129.6 166.2h4.9M129.6 161.2h4.9" fill="none" stroke="#000" stroke-width=".25"/>
<circle cx="135.5" cy="98.8" r=".51" fill="#0e0e0e"/>
<circle cx="135.5" cy="98.8" r=".51" fill="none" stroke="#0e0e0e" stroke-width=".21"/>
<path d="M139 108.8h-3.5v1" fill="none" stroke="#000" stroke-width=".25"/>
<circle cx="135.5" cy="108.8" r=".51" fill="#0e0e0e"/>
<circle cx="135.5" cy="108.8" r=".51" fill="none" stroke="#0e0e0e" stroke-width=".21"/>
<path d="M138 227.6h4.5v17.5h-2.5" fill="none" stroke="#000" stroke-width=".25"/>
<circle cx="142.5" cy="234.6" r=".51" fill="#0e0e0e"/>
<circle cx="142.5" cy="234.6" r=".51" fill="none" stroke="#0e0e0e" stroke-width=".21"/>
<path d="M148.5 201.2h32.4v2" fill="none" stroke="#000" stroke-width=".25"/>
<circle cx="166.9" cy="201.2" r=".51" fill="#0e0e0e"/>
<circle cx="166.9" cy="201.2" r=".51" fill="none" stroke="#0e0e0e" stroke-width=".21"/>
<circle cx="180.9" cy="201.2" r=".51" fill="#0e0e0e"/>
<circle cx="180.9" cy="201.2" r=".51" fill="none" stroke="#0e0e0e" stroke-width=".21"/>
<path d="M152 212.6v3h-1" fill="none" stroke="#000" stroke-width=".25"/>
<circle cx="152" cy="215.6" r=".51" fill="#0e0e0e"/>
<circle cx="152" cy="215.6" r=".51" fill="none" stroke="#0e0e0e" stroke-width=".21"/>
<path d="M180.9 212.6v3h-28.9" fill="none" stroke="#000" stroke-width=".25"/>
<circle cx="166.9" cy="215.6" r=".51" fill="#0e0e0e"/>
<circle cx="166.9" cy="215.6" r=".51" fill="none" stroke="#0e0e0e" stroke-width=".21"/>
<circle cx="152" cy="215.6" r=".51" fill="#0e0e0e"/>
<circle cx="152" cy="215.6" r=".51" fill="none" stroke="#0e0e0e" stroke-width=".21"/>
<path d="M165.9 188.2h3M164.4 253.6h1.5M164.9 248.6h1M164.4 268.5h1.5M164.9 263.5h1" fill="none" stroke="#000" stroke-width=".25"/>
<circle cx="168.9" cy="188.2" r=".51" fill="#0e0e0e"/>
<circle cx="168.9" cy="188.2" r=".51" fill="none" stroke="#0e0e0e" stroke-width=".21"/>
<path d="M165.9 176.2h3v12h1" fill="none" stroke="#000" stroke-width=".25"/>
<circle cx="168.9" cy="188.2" r=".51" fill="#0e0e0e"/>
<circle cx="168.9" cy="188.2" r=".51" fill="none" stroke="#0e0e0e" stroke-width=".21"/>
<path d="M186.4 103.8v10h-2.5M183.9 128.8h2.5M183.9 123.8h2.5M183.9 248.6h.5M183.9 263.5h.5" fill="none" stroke="#000" stroke-width=".25"/>
<circle cx="186.4" cy="103.8" r=".51" fill="#0e0e0e"/>
<circle cx="186.4" cy="103.8" r=".51" fill="none" stroke="#0e0e0e" stroke-width=".21"/>
<path d="M183.9 103.8h2.5" fill="none" stroke="#000" stroke-width=".25"/>
<circle cx="186.4" cy="103.8" r=".51" fill="#0e0e0e"/>
<circle cx="186.4" cy="103.8" r=".51" fill="none" stroke="#0e0e0e" stroke-width=".21"/>
<path d="M183.9 98.8h1.5M199.3 248.6h.5v14.9h-.5" fill="none" stroke="#000" stroke-width=".25"/>
<circle cx="199.8" cy="248.6" r=".51" fill="#0e0e0e"/>
<circle cx="199.8" cy="248.6" r=".51" fill="none" stroke="#0e0e0e" stroke-width=".21"/>
<path d="M25.4 139.3v2M25.4 170.2h.1" fill="none" stroke="#000" stroke-width=".25"/>
<circle cx="25.4" cy="139.3" r=".51" fill="#0e0e0e"/>
<circle cx="25.4" cy="139.3" r=".51" fill="none" stroke="#0e0e0e" stroke-width=".21"/>
<path d="M38.4 49.9v30M25.4 123.8v.5" fill="none" stroke="#000" stroke-width=".25"/>
<circle cx="38.4" cy="79.9" r=".51" fill="#0e0e0e"/>
<circle cx="38.4" cy="79.9" r=".51" fill="none" stroke="#0e0e0e" stroke-width=".21"/>
<circle cx="38.4" cy="49.9" r=".51" fill="#0e0e0e"/>
<circle cx="38.4" cy="49.9" r=".51" fill="none" stroke="#0e0e0e" stroke-width=".21"/>
<path d="M39.9 135.3v4" fill="none" stroke="#000" stroke-width=".25"/>
<circle cx="39.9" cy="139.3" r=".51" fill="#0e0e0e"/>
<circle cx="39.9" cy="139.3" r=".51" fill="none" stroke="#0e0e0e" stroke-width=".21"/>
<path d="M135.5 103.8v5M51.3 144.3v12.4M73.3 144.3v12.9M48.8 228.6v1M113.6 228.6v1" fill="none" stroke="#000" stroke-width=".25"/>
<circle cx="135.5" cy="108.8" r=".51" fill="#0e0e0e"/>
<circle cx="135.5" cy="108.8" r=".51" fill="none" stroke="#0e0e0e" stroke-width=".21"/>
<circle cx="135.5" cy="103.8" r=".51" fill="#0e0e0e"/>
<circle cx="135.5" cy="103.8" r=".51" fill="none" stroke="#0e0e0e" stroke-width=".21"/>
<path d="M135.5 98.8v5" fill="none" stroke="#000" stroke-width=".25"/>
<circle cx="135.5" cy="103.8" r=".51" fill="#0e0e0e"/>
<circle cx="135.5" cy="103.8" r=".51" fill="none" stroke="#0e0e0e" stroke-width=".21"/>
<circle cx="135.5" cy="98.8" r=".51" fill="#0e0e0e"/>
<circle cx="135.5" cy="98.8" r=".51" fill="none" stroke="#0e0e0e" stroke-width=".21"/>
<path d="M142.5 187.2v1" fill="none" stroke="#000" stroke-width=".25"/>
<circle cx="142.5" cy="188.2" r=".51" fill="#0e0e0e"/>
<circle cx="142.5" cy="188.2" r=".51" fill="none" stroke="#0e0e0e" stroke-width=".21"/>
<path d="M142.5 176.2v1" fill="none" stroke="#000" stroke-width=".25"/>
<circle cx="142.5" cy="176.2" r=".51" fill="#0e0e0e"/>
<circle cx="142.5" cy="176.2" r=".51" fill="none" stroke="#0e0e0e" stroke-width=".21"/>
<path d="M166.9 212.6v3" fill="none" stroke="#000" stroke-width=".25"/>
<circle cx="166.9" cy="215.6" r=".51" fill="#0e0e0e"/>
<circle cx="166.9" cy="215.6" r=".51" fill="none" stroke="#0e0e0e" stroke-width=".21"/>
<path d="M166.9 201.2v2" fill="none" stroke="#000" stroke-width=".25"/>
<circle cx="166.9" cy="201.2" r=".51" fill="#0e0e0e"/>
<circle cx="166.9" cy="201.2" r=".51" fill="none" stroke="#0e0e0e" stroke-width=".21"/>
<path d="M199.8 247.6v1" fill="none" stroke="#000" stroke-width=".25"/>
<circle cx="199.8" cy="248.6" r=".51" fill="#0e0e0e"/>
<circle cx="199.8" cy="248.6" r=".51" fill="none" stroke="#0e0e0e" stroke-width=".21"/>
<text font-size="7.5" x="110.4" y="286.2">Дипломная работа.</text>
<g font-size="3.7">
<text x="11.8" y="174.2" transform="rotate(-90 11.8 174.2)">Подп. и дата</text>
<text x="11.8" y="203.8" transform="rotate(-90 11.8 203.8)">Инв. № дубл.</text>
<text x="11.8" y="228.9" transform="rotate(-90 11.8 228.9)">Взам. инв. №</text>
<text x="11.8" y="259" transform="rotate(-90 11.8 259)">Подп. и дата</text>
<text x="195.7" y="280.9">Лист</text>
<text x="11.8" y="288.6" transform="rotate(-90 11.8 288.6)">Инв. № подл.</text>
<text x="20.6" y="290.3">Изм.</text>
<text x="28.1" y="290.3">Лист</text>
<text x="40.5" y="290.3">№ докум.</text>
<text x="63.5" y="290.3">Подп.</text>
<text x="75.6" y="290.3">Дата</text>
<text x="197.9" y="288.8">51</text>
<text x="24.9" y="295.3">Форма 2а ГОСТ 2.104-2006</text>
<text x="89.7" y="295.3">Копировал</text>
<text x="159.5" y="295.3">Формат А4</text>
</g>
<g font-size="3">
<text x="57.5" y="24">U2</text>
<text x="115.6" y="24">SB3</text>
<text x="81.7" y="24.2">PCF8574P</text>
<text x="42.2" y="65.9">SDA</text>
<text x="42.5" y="60.9">SCL</text>
<text x="28.3" y="75.9">+5</text>
<text x="24.4" y="80.9">GND</text>
<text x="115.6" y="83.9">Матричная Клавиатура 4x4</text>
<text x="72" y="87.9">D5</text>
<text x="99.1" y="87.6">DS1307</text>
<text x="127.1" y="89.6">GB2</text>
<text x="118.2" y="94.9">+5</text>
<text x="125.1" y="95.6">CR2032</text>
<text x="126.6" y="92.6">3.3V</text>
<text x="144" y="92.8">DS1</text>
<text x="57.8" y="96.6">Z2</text>
<text x="190.9" y="99.9">+3.3</text>
<text x="192.9" y="104.8">GND</text>
<text x="53.3" y="113.1">32.768kHz</text>
<text x="23" y="118">+3.3</text>
<text x="116.4" y="119.8">SDA</text>
<text x="116.7" y="114.9">SCL</text>
<text x="133.1" y="118.7">GND</text>
<text x="189" y="124.8">SCL</text>
<text x="27.9" y="131">R13</text>
<text x="64.8" y="129.1">R14</text>
<text x="71.3" y="129.1">12k</text>
<text x="81.7" y="129.1">R15</text>
<text x="87.2" y="129.1">470</text>
<text x="97.9" y="127.8">SB2</text>
<text x="188.7" y="129.8">SDA</text>
<text x="27.4" y="134">12k</text>
<text x="51.3" y="132.8">+3.3</text>
<text x="97.9" y="135.4">TS3601</text>
<text x="114.7" y="132.8">GND</text>
<text x="144" y="136.8">AT24C512PI27</text>
<text x="82.5" y="140.3">EN</text>
<text x="27.9" y="148.5">R12</text>
<text x="41.3" y="145">SS8050</text>
<text x="51.8" y="145">VT3</text>
<text x="67.3" y="145">VT2</text>
<text x="74.3" y="145">SS8050</text>
<text x="89.4" y="145.2">U1</text>
<text x="27.9" y="151.5">470</text>
<text x="28.6" y="162.8">SB1</text>
<text x="28.6" y="166.3">TS3601</text>
<text x="53.3" y="167">12k</text>
<text x="53.8" y="164">R11</text>
<text x="75.3" y="167.5">12k</text>
<text x="75.7" y="164.5">R10</text>
<text x="137.7" y="167.3">D+</text>
<text x="137.8" y="162.3">D-</text>
<text x="157.4" y="171.4">С13</text>
<text x="162" y="171.4">22pF</text>
<text x="23" y="179.1">GND</text>
<text x="31.6" y="182.2">TX CH340G</text>
<text x="149" y="182">Z1</text>
<text x="149" y="184.5">12MHz</text>
<text x="157.4" y="183.4">С14</text>
<text x="162" y="183.4">22pF</text>
<text x="31.6" y="191.2">RX CH340G</text>
<text x="61.8" y="187.4">HL4</text>
<text x="61.8" y="190.4">LED-Yellow</text>
<text x="176.5" y="189.2">GND</text>
<text x="54.8" y="197.4">HL5</text>
<text x="136.6" y="197.2">GND</text>
<text x="54.8" y="200.4">LED-Blue</text>
<text x="67.3" y="198.4">R8</text>
<text x="73.2" y="198.4">470</text>
<text x="186.5" y="202.2">+5</text>
<text x="67.3" y="208.4">R9</text>
<text x="72.7" y="208.4">470</text>
<text x="89.4" y="209.2">CH340G</text>
<text x="138" y="206.4">J1</text>
<text x="141" y="209.9">100nF</text>
<text x="144" y="207.4">С10</text>
<text x="156" y="209.9">100nF</text>
<text x="159" y="207.4">С12</text>
<text x="170.9" y="209.9">10µF</text>
<text x="172.9" y="207.4">С11</text>
<text x="35.6" y="214.2">RELE 0</text>
<text x="100.5" y="214.2">RELE 1</text>
<text x="50.8" y="220.4">R20</text>
<text x="115.6" y="220.4">R21</text>
<text x="139.5" y="216.7">GND</text>
<text x="50.8" y="223.4">1k</text>
<text x="65.3" y="224.4">VD2</text>
<text x="115.6" y="223.4">1k</text>
<text x="130.1" y="224.4">VD3</text>
<text x="62.3" y="233.4">SMA4007</text>
<text x="127.1" y="232.8">SMA4007</text>
<text x="30.8" y="235.6">GND</text>
<text x="46.1" y="238.2">VT5</text>
<text x="65.8" y="239.4">K1</text>
<text x="83.3" y="235.6">+5</text>
<text x="95.6" y="235.6">GND</text>
<text x="110.9" y="238.2">VT6</text>
<text x="130.6" y="239.4">K2</text>
<text x="148.1" y="235.6">+5</text>
<text x="22.2" y="244.6">X4</text>
<text x="46.1" y="241.7">SS8050</text>
<text x="86.9" y="244.6">X5</text>
<text x="110.9" y="241.7">SS8050</text>
<text x="186.9" y="245.8">R22</text>
<text x="192.8" y="245.8">240</text>
<text x="197.4" y="241.8">+3.3</text>
<text x="155.1" y="249.6">DOOR 1</text>
<text x="167.7" y="247.1">SB4</text>
<text x="30.2" y="254.1">OUT</text>
<text x="94.9" y="254.1">OUT</text>
<text x="152.9" y="254.6">GND</text>
<text x="167.7" y="257.1">&quot;Дверь №1&quot;</text>
<text x="30.9" y="259.1">NO</text>
<text x="60.3" y="261.8">SRA-05VDC-CL</text>
<text x="95.7" y="259.1">NO</text>
<text x="125.1" y="261.8">SRA-05VDC-CL</text>
<text x="167.7" y="262">SB5</text>
<text x="186.9" y="260.8">R23</text>
<text x="192.8" y="260.8">240</text>
<text x="22.2" y="268.6">306-031-12</text>
<text x="31" y="264.1">NC</text>
<text x="86.9" y="268.6">306-031-12</text>
<text x="95.8" y="264.1">NC</text>
<text x="152.9" y="269.6">GND</text>
<text x="154.9" y="264.6">DOOR 2</text>
<text x="22.2" y="272.1">&quot;Разъем для подключения замка №1&quot;</text>
<text x="86.9" y="272.1">&quot;Разъем для подключения замка №2&quot;</text>
<text x="167.7" y="272.1">&quot;Дверь №2&quot;</text>
</g>
<g font-size="2.9">
<text x="126.2" y="96.3" transform="rotate(-180 126.2 96.3)">+</text>
<text x="40.9" y="133.3" transform="rotate(-90 40.9 133.3)">IO0</text>
<text x="135.3" y="200.4">1</text>
<text x="148.5" y="200.4">2</text>
<text x="60.5" y="244.3">1</text>
<text x="74.3" y="244.3">2</text>
<text x="125.3" y="244.3">1</text>
<text x="139" y="244.3">2</text>
<text x="29.8" y="248.8">Цепь</text>
<text x="44" y="248.8">Конт.</text>
<text x="94.5" y="248.8">Цепь</text>
<text x="108.8" y="248.8">Конт.</text>
<text x="47.1" y="254.1">1</text>
<text x="60" y="252.3">4</text>
<text x="60.2" y="257.3">5</text>
<text x="74.3" y="257.3">3</text>
<text x="111.9" y="254.1">1</text>
<text x="124.7" y="252.3">4</text>
<text x="125" y="257.3">5</text>
<text x="139" y="257.3">3</text>
<text x="46.7" y="259.1">2</text>
<text x="111.5" y="259.1">2</text>
<text x="46.7" y="264.1">3</text>
<text x="111.5" y="264.1">3</text>
</g>
<g font-size="2.5">
<text x="50.5" y="29.3">13</text>
<text x="97.7" y="29.3">4</text>
<text x="58.3" y="30.9">INT</text>
<text x="89.4" y="30.9">P0</text>
<text x="89.7" y="35.8">P1</text>
<text x="97.7" y="34.3">5</text>
<text x="51.6" y="39.3">1</text>
<text x="58.3" y="40.8">A0</text>
<text x="89.4" y="40.8">P2</text>
<text x="97.7" y="39.3">6</text>
<text x="51.3" y="44.3">2</text>
<text x="58.3" y="45.8">A1</text>
<text x="89.4" y="45.8">P3</text>
<text x="97.7" y="44.3">7</text>
<text x="51.3" y="49.3">3</text>
<text x="58.3" y="50.8">A2</text>
<text x="89.2" y="50.8">P4</text>
<text x="97.7" y="49.3">9</text>
<text x="50.4" y="59.2">14</text>
<text x="89.4" y="55.8">P5</text>
<text x="97.7" y="54.3">10</text>
<text x="97.7" y="59.2">11</text>
<text x="50.5" y="64.3">15</text>
<text x="58.3" y="60.8">SCL</text>
<text x="58.3" y="65.8">SDA</text>
<text x="89.4" y="60.8">P6</text>
<text x="89.4" y="65.8">P7</text>
<text x="97.7" y="64.3">12</text>
<text x="50.5" y="74.3">16</text>
<text x="58.3" y="75.8">Vdd</text>
<text x="51.3" y="79.2">8</text>
<text x="58.3" y="80.8">Vss</text>
<text x="66.1" y="93.2">1</text>
<text x="72.8" y="94.7">X1</text>
<text x="103.1" y="94.7">Vcc</text>
<text x="112.1" y="93.2">8</text>
<text x="65.8" y="98.2">2</text>
<text x="72.8" y="99.7">X2</text>
<text x="101.6" y="99.7">Vbat</text>
<text x="112.1" y="98.2">3</text>
<text x="137.8" y="98.2">1</text>
<text x="145.8" y="99.7">A0</text>
<text x="173.5" y="99.7">Vcc</text>
<text x="183.9" y="98.2">8</text>
<text x="102.4" y="104.7">GND</text>
<text x="112.1" y="103.2">4</text>
<text x="137.5" y="103.2">2</text>
<text x="145.8" y="104.7">A1</text>
<text x="172.9" y="104.7">GND</text>
<text x="183.9" y="103.2">4</text>
<text x="112.1" y="113.2">6</text>
<text x="137.5" y="108.2">3</text>
<text x="145.8" y="109.7">A2</text>
<text x="183.9" y="113.2">7</text>
<text x="102.3" y="119.7">SDA</text>
<text x="102.7" y="114.7">SCL</text>
<text x="112.1" y="118.2">5</text>
<text x="173.7" y="114.7">WP</text>
<text x="173.2" y="124.7">SCL</text>
<text x="183.9" y="123.1">6</text>
<text x="172.7" y="129.7">SDA</text>
<text x="183.9" y="128.1">5</text>
<text x="82.4" y="150.6">15</text>
<text x="90.2" y="152.1">R232</text>
<text x="83.2" y="160.6">9</text>
<text x="129.6" y="160.6">6</text>
<text x="82.4" y="165.6">10</text>
<text x="90.2" y="167.1">DSR#</text>
<text x="90.2" y="162.1">CTS#</text>
<text x="120.2" y="167.1">UD+</text>
<text x="120.4" y="162.1">UD-</text>
<text x="129.6" y="165.6">5</text>
<text x="82.7" y="170.6">11</text>
<text x="90.2" y="172.1">RI#</text>
<text x="82.4" y="175.5">12</text>
<text x="90.2" y="177.1">DCD#</text>
<text x="121" y="177.1">XO</text>
<text x="129.6" y="175.5">8</text>
<text x="82.3" y="185.6">14</text>
<text x="82.4" y="180.6">13</text>
<text x="90.2" y="182.1">DTR#</text>
<text x="121.8" y="182.1">XI</text>
<text x="129.6" y="180.6">7</text>
<text x="90.2" y="187.1">RTS#</text>
<text x="129.6" y="190.5">4</text>
<text x="83.2" y="195.5">3</text>
<text x="90.2" y="197.1">RX</text>
<text x="119.5" y="192.1">V3.3</text>
<text x="119.9" y="197.1">GND</text>
<text x="129.6" y="195.5">1</text>
<text x="83.2" y="200.5">2</text>
<text x="90.2" y="202">TX</text>
<text x="120.5" y="202">Vcc</text>
<text x="129.6" y="200.5">16</text>
</g>
</svg>
